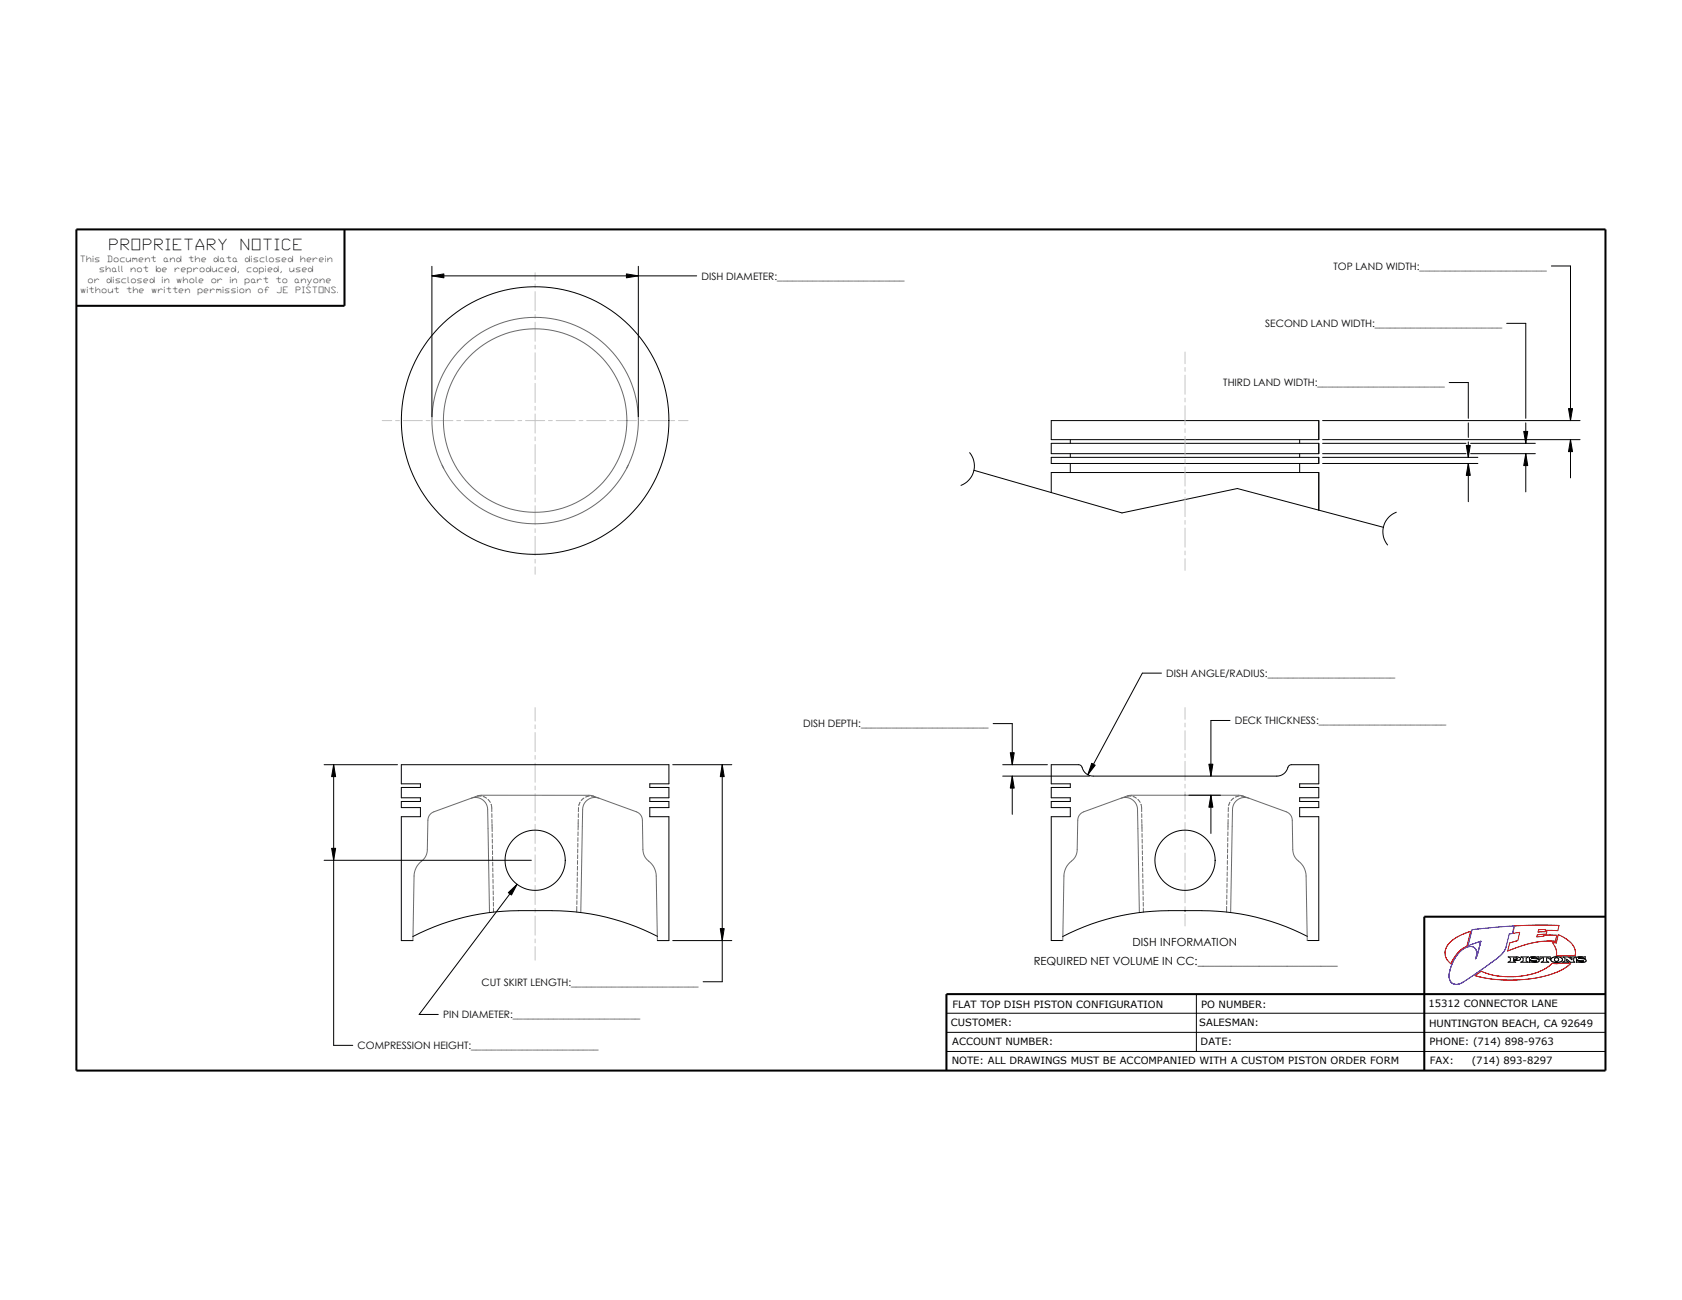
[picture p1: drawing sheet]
<svg xmlns="http://www.w3.org/2000/svg" width="559mm" height="432mm" viewBox="0 0 559 432" stroke-linecap="round" stroke-linejoin="round" font-family="sans-serif">
<g fill="none" stroke="#c4c4c4" stroke-width=".33">
<path d="M177.8 90.6v2.5M177.8 94.3v1.3M177.8 96.9v6.3M177.8 104.5v1.3M177.8 107v6.4M177.8 114.6v1.3M177.8 117.2v6.3M393.7 116.9v3.9M127 139.7h3.2M131.4 139.7h1.3M134 139.7h6.3M141.6 139.7h1.3"/>
<path d="M144.1 139.7h6.4M151.7 139.7h1.3M154.3 139.7h6.3M161.9 139.7h1.3M164.4 139.7h6.4M172.1 139.7h1.2M174.6 139.7h6.4M177.8 124.8v1.3M177.8 127.3v6.4M177.8 135v1.2M177.8 137.5v6.3M182.2 139.7h1.3"/>
<path d="M184.8 139.7h6.3M192.4 139.7h1.3M194.9 139.7h6.4M202.5 139.7h1.3M205.1 139.7h6.3M212.7 139.7h1.3M215.2 139.7h6.4M222.9 139.7h1.2M225.4 139.7h3.2M393.7 122.1v1.2M393.7 124.6v6.4M393.7 132.2v1.3"/>
<path d="M393.7 134.8v6.3M177.8 145.1v1.3M177.8 147.7v6.3M177.8 155.3v1.2M177.8 157.8v6.4M393.7 142.4v1.3M393.7 144.9v6.4M393.7 152.5v1.3M393.7 155.1v6.3M177.8 165.4v1.3M177.8 168v6.3M177.8 175.6v1.3"/>
<path d="M177.8 178.1v6.4M393.7 162.7v1.3M393.7 165.2v6.4M393.7 172.9v1.2M393.7 175.4v6.4M177.8 185.8v1.2M177.8 188.3v2.5M393.7 183v1.3M393.7 185.6v3.8M177.8 235v4.5M393.7 235v3.9M177.8 240.8v1.2"/>
<path d="M177.8 243.3v6.4M177.8 250.9v1.3M177.8 253.5v6.3M393.7 240.2v1.2M393.7 242.7v6.4M393.7 250.3v1.3M393.7 252.9v6.3M177.8 261.1v1.3M177.8 263.6v6.4M177.8 271.3v1.2M177.8 273.8v6.3M393.7 260.5v1.3"/>
<path d="M393.7 263v6.4M393.7 270.7v1.2M393.7 273.2v6.3M177.8 281.4v1.3M177.8 284v6.3M177.8 291.6v1.2M177.8 294.1v6.4M393.7 280.8v1.3M393.7 283.4v6.3M393.7 291v1.2M393.7 293.5v6.4M177.8 301.7v1.3"/>
<path d="M177.8 304.3v6.3M177.8 311.9v1.3M177.8 314.4v4.5M393.7 301.1v1.3M393.7 303.7v3.9"/>
</g>
<g fill="none" stroke="#000" stroke-width=".33">
<path d="M143.5 91.6l4-.6v1.3zM143.5 88.5v49.9M143.5 91.6h88M208.1 91l4 .6-4 .7zM212.1 88.5v49.9M515.4 88.4h6.4v51.3M500.5 107.4h6.4v31.5M349.2 139.7h88.9v6.3h-88.9zM439.4 139.7h85.5M481.5 127.1h6.3v11.8M521.1 135.7h1.3l-.6 4zM322.1 150.3a6.9 6.9 0 0 1-2.8 10.9"/>
<path d="M323.6 156.2l49.1 14.2 38.4-8.1 48.5 12.9M349.2 151.9h88.9v2h-88.9zM349.2 147.3h88.9v3.4h-88.9zM355.6 146v1.3M355.6 150.7v1.2M355.6 153.9v3.1M431.8 146v1.3M431.8 150.7v1.2M431.8 153.9v3.1M439.4 151.9h51.6M439.4 153.9h51.6M439.4 150.7h47.6"/>
<path d="M439.4 147.3h47.6M439.4 146h85.5M487.1 148h1.4l-.7 3.9zM487.8 153.9l.7 4h-1.4zM487.8 140.5v4.8M487.8 146.8v5.1M487.8 153.9v12.7M488.6 150.7h21.5M488.6 147.3h21.5M506.2 143.3h1.4l-.7 4zM506.9 150.7l.7 3.9h-1.4zM506.9 140.5v4.8"/>
<path d="M506.9 146.8v.5M506.9 150.7v12.7M521.8 146l.6 4h-1.3zM521.8 146v12.7M349.2 163.6v-6.6h88.9v12.4M463.9 170.1a6.9 6.9 0 0 0-2.9 10.9M385.9 223.6h-6.4l-18.1 33.7M408.6 239.3h-6.3v18.5M107.7 254h24.4M110.8 254l.7 4h-1.3zM110.8 254v93.2h6.4M223.5 254h19.6"/>
<path d="M239.9 254l.7 4h-1.3zM239.9 254v72.1h-6.3M329.9 240.3h6.4v13.7M333.1 254h14.9M333.1 257.8h28.8M335.6 250h1.4l-.7 4zM336.3 257.8l.7 4h-1.4zM336.3 257.8v12.7M362.7 253.5l1.2 .7-2.5 3.1zM401.6 253.8h1.3l-.6 4zM395 264.1h10.5M402.3 264.1l.6 4h-1.3z"/>
<path d="M402.3 264.1v12.7M107.7 285.8h68.8M110.2 281.8h1.3l-.7 4zM168.9 296.5l2.9-2.8-1.9 3.6zM171.8 293.7l-32.5 43.3h6.3M137.2 312.4h-3.9v-41.1h6.4v-3.1h-6.4v-2h6.4v-1.2h-6.4v-3.4h6.4v-1.2h-6.4v-6.4h88.9v6.4h-6.3v1.2h6.3v3.4h-6.3v1.2h6.3v2h-6.3v3.1h6.3v41.1h-3.8M218.4 311a76.5 76.5 0 0 0-35-8.5 147 147 0 0 0-18.9 .4 77.1 77.1 0 0 0-27.4 8.2M223.5 312.4h19.6M239.3 308.4h1.3l-.7 4zM353.1 312.4h-3.9v-41.1h6.4v-3.1h-6.4v-2h6.4v-1.2h-6.4v-3.4h6.4v-1.2h-6.4v-6.4h9.1a1.23 1.23 0 0 1 1.2 .9 3.8 3.8 0 0 0 3.7 2.9h61a4.2 4.2 0 0 0 4-3.4l.7-.4h9.2v6.4h-6.3v1.2h6.3v3.4h-6.3v1.2h6.3v2h-6.3v3.1h6.3v41.1h-3.8M393.6 302.4l.2 .2M393.7 302.4v.2"/>
<path d="M393.8 302.4l-.2 .2M434.3 311a76.2 76.2 0 0 0-35-8.5 143.7 143.7 0 0 0-18.9 .4 77.1 77.1 0 0 0-27.4 8.2M501.1 317.8l3.2 .1 .6 .2 .3 .4-.6 .5h-1.8l.8 .6h-2.6l.8-.4v-.9zM502.8 318.2h1l.3 .2-.3 .3h-1zM505.3 317.8h2.5l-.8 .5v.9l.7 .4h-2.5l.8-.4v-.9zM508.8 318.2v.1M508.8 318.2l1-.1 1.2 .4v-.7l-.5 .1a1.85 1.85 0 0 0-2.4 .5 3 3 0 0 0 2.4 .8M508.8 318.2h.1M508.8 318.3h.1M508.9 318.3l2 .2 .5 .6a2.29 2.29 0 0 1-2.7 .4l-.6 .2 .1-.9 .8 .5h1.5M510.5 319.2v.1M511.6 317.8h3.4l.1 .9-.8-.5h-.5v1l.7 .4h-2.5l.8-.4v-1h-.5l-.8 .5z"/>
<path d="M515.5 318.2l1.3-.4a1.71 1.71 0 0 1 2.2 1.2 2.81 2.81 0 0 1-3.8-.1zM519.2 317.8h1.8l1.2 1v-.5l-.7-.5h2.1l-.8 .5v.9l.4 .4h-1.5l-1.2-1v.6l.7 .4h-2l.7-.4v-.9zM523.7 318.1l.8-.3h2.1v.7l-.6-.3a1.23 1.23 0 0 0-1.6 .1h.2a2.91 2.91 0 0 1 2.4 .8 2.32 2.32 0 0 1-2.7 .4l-.6 .2 .1-.9 1.1 .5 1.2-.1-.3-.1a2.1 2.1 0 0 1-2.1-.7zM524.4 318.2h.1M314.4 336.6h219M397.5 330.2v19.1M314.4 349.3h219M314.4 342.9h219"/>
<circle cx="177.8" cy="139.7" r="44.4"/>
<circle cx="177.8" cy="285.7" r="10"/>
<circle cx="393.7" cy="285.7" r="10"/>
<circle cx="517.1" cy="318.7" r=".67"/>
</g>
<g fill="none" stroke="#6a6a6a" stroke-width=".33">
<path d="M146.9 154.5a34.3 34.3 0 0 0 30.9 19.5 34.3 34.3 0 0 0 30.9-19.5M147.4 155.6a34.3 34.3 0 0 1 30.4-50.2 34.3 34.3 0 0 1 30.4 50.2M156.6 265.1a4 4 0 0 1 5.4 3.8l.6 34.2M158 264.6h-.1M159.9 264.4l-1.3 .1M160.5 264.6l1.1 .5M162.1 265.5l.8 1M163.2 267.1l.2 2.5M163.4 270.3v1.2M163.4 272.2v1.2M163.5 273.7v2.5M163.5 276.9v1.2"/>
<path d="M163.6 278.8v1.2M192 278.2v1.3M192 276.3v1.3M192.1 272.2l-.1 3.5M192.2 270.3l-.1 1.2M192.2 268.3v1.3M192.7 266.4l-.4 1.2M194 265.1l-.9 .8M195.8 264.4l-1.3 .4M196.4 264.4l1.3 .2M199 265.1a4 4 0 0 0-5.4 3.8l-.6 34.2M372.5 265.1a4 4 0 0 1 5.4 3.8l.6 34.2"/>
<path d="M373.9 264.6h-.1M375.8 264.4l-1.3 .1M376.4 264.6l1.1 .5M378 265.5l.8 1M379.1 267.1l.2 2.5M379.3 270.3v1.2M379.3 272.2v1.2M379.4 273.7v2.5M379.4 276.9v1.2M379.5 278.8v1.2M393.6 264.1l.2 .1M393.7 264.1v.1"/>
<path d="M393.8 264.1l-.2 .1M407.9 278.2v1.3M407.9 276.3v1.3M408 272.2l-.1 3.5M408 270.3v1.2M408.1 268.3l-.1 1.3M408.6 266.4l-.4 1.2M409.9 265.1l-.9 .8M411.7 264.4l-1.3 .4M412.3 264.4l1.3 .2M414.9 265.1a4 4 0 0 0-5.4 3.8l-.6 34.2M140.1 286a4.7 4.7 0 0 0 1.9-3.8l.2-9.7a3 3 0 0 1 1.9-2.9l14.6-5.3 1.3-.2 36 .1 15.4 5.4a3 3 0 0 1 2 2.9l.2 9.7a5.2 5.2 0 0 0 2.4 4.3l1.3 1.7 .7 2.1 .4 22.1"/>
<path d="M140.1 286a6.3 6.3 0 0 0-2.5 5l-.4 21.4M163.6 280.7v1.2M163.6 282.6v1.2M163.6 284.5l.1 1.3M163.7 286.4v1.3M163.7 288.3v1.3M163.7 290.2l.1 1.3M163.8 292.1v1.3M163.8 294v1.3M163.9 295.9v1.3M163.9 297.8v1.3M163.9 299.7v1.3"/>
<path d="M191.7 299.2l-.1 1.2M191.7 297.3v1.2M191.7 295.4v1.2M191.7 293.5v1.2M191.8 291.6v1.2M191.8 289.6v1.3M191.9 287.7l-.1 1.3M191.9 285.8v1.3M191.9 283.9v1.3M191.9 282v1.3M192 280.1v1.3M379.5 280.7v1.2"/>
<path d="M379.5 282.6v1.2M379.5 284.5l.1 1.3M379.6 286.4v1.3M379.6 288.3v1.3M379.6 290.2l.1 1.3M379.7 292.1v1.3M379.7 294v1.3M379.7 295.9l.1 1.3M379.8 297.8v1.3M379.8 299.7v1.3M407.6 299.2l-.1 1.2M407.6 297.3v1.2"/>
<path d="M407.6 295.4v1.2M407.6 293.5v1.2M407.7 291.6v1.2M407.7 289.6v1.3M407.8 287.7l-.1 1.3M407.8 285.8v1.3M407.8 283.9v1.3M407.8 282v1.3M407.9 280.1v1.3M163.9 301.6l.1 1.3M164 302.9h.1M191.6 301.1v1.9"/>
<path d="M353.1 312.4l.4-21.4a7.2 7.2 0 0 1 3.3-5.7l.6-1 .4-1.6 .3-10.2a3 3 0 0 1 1.9-2.9l14.6-5.3 1.3-.2 36 .1 15.4 5.4a3 3 0 0 1 2 2.9l.2 9.7a5.2 5.2 0 0 0 2.4 4.3l1.3 1.7 .7 2.1 .4 22.1M379.8 301.6l.1 1.3M407.5 301.1v1.9"/>
<circle cx="177.8" cy="139.7" r="30.5"/>
</g>
<path d="M25.4 76.2h508v279.4h-508zM114.4 76.2v25.4h-89M533.4 304.5h-60.2v51.1M533.4 330.2h-219v25.4" fill="none" stroke="#000" stroke-width=".68" stroke-linecap="butt"/>
<path d="M481.7 313.1l3.1-2.2 3.8-1.5-1.3 4.9-.9 .4a11 11 0 0 0-4.3 5.5 4.4 4.4 0 0 1-2-4.4l.5-1.3zM503.1 307.6l7.2-.3 7.6 .1-.4 1.7-4.1-.1v-.3l-2.2 .1-.2 .8 2.9-.2-.2 .9-3 .2-.1 .7 .8-.1a1.2 1.2 0 0 0 1.6-.5l4.2 .1-.5 2-3.5-.1-3.3 .4-3.9 1-5.1 1.9 .6-2.7 2.8-.8 .6-2.7-2.3 .3zM517.7 310.4l1.2 .6a6.4 6.4 0 0 1 4.4 6.1v.3l-1.9 .2-2.6-.2-.1 .3-1.7-.4a4 4 0 0 0-.5-3l-.8-1.3 1.3 .2zM490 324.1l2.2-1.5 2.5 1 3 .6 3.1 .2 4.3-.1 3.1-.6 2.8-.8 2.1-1 1.8-1.2a1.67 1.67 0 0 1 2-.6l1.8-.2 2.5 .1 .2-.2 .4 .2-2.3 1.8-3.3 1.5-3.9 1.1-4 .7-4.3 .4h-5.2l-5-.5z" fill="none" stroke="#f00" stroke-width=".33"/>
<g fill="none" stroke="#0000e1" stroke-width=".33">
<path d="M487.9 314.5a10.4 10.4 0 0 0-6.1 7.3M487.9 314.5h.1M487.9 314.5a1.99 1.99 0 0 1 2.7 1.8l-.4 2.2M489.1 308.8l13.9-1.2-.5 2.4-1.1 .3-1.1 4.3M489.1 308.8l-1.4 5.3 4.3-1.5M490.2 318.5h.1M492 312.6l-1.1 4.4-.7 1.5M492 312.6l-1 3.9M492 312.6l-1 .4M500.3 314.6a14 14 0 0 1-5.7 5.8l-8.7 5.9-1.7 .7a2.28 2.28 0 0 1-2.7-1.9l-.1-1.3 .4-1.8M500.3 314.6h.1M481.5 323.5v.1"/>
<path d="M481.6 322.7v.1M481.8 322h.1M481.8 321.9v.1M481.8 321.8v.1M485.7 326.5h-.1"/>
</g>
<g fill="#000">
<path d="M143.5 91.6l4-.6v1.3zM208.1 91l4 .6-4 .7zM521.1 135.7h1.3l-.6 4zM487.1 148h1.4l-.7 3.9zM487.8 153.9l.7 4h-1.4zM506.2 143.3h1.4l-.7 4zM506.9 150.7l.7 3.9h-1.4zM521.8 146l.6 4h-1.3zM110.8 254l.7 4h-1.3zM239.9 254l.7 4h-1.3zM335.6 250h1.4l-.7 4zM336.3 257.8l.7 4h-1.4z"/>
<path d="M362.7 253.5l1.2 .7-2.5 3.1zM401.6 253.8h1.3l-.6 4zM402.3 264.1l.6 4h-1.3zM110.2 281.8h1.3l-.7 4zM168.9 296.5l2.9-2.8-1.9 3.6zM239.3 308.4h1.3l-.7 4z"/>
</g>
<g font-size="5">
<text x="36.5" y="83.2">PROPRIETARY</text>
<text x="80.2" y="83.2">NOTICE</text>
</g>
<g font-size="3.7">
<text x="376.2" y="314.1">DISH INFORMATION</text>
<text x="343.4" y="320.7">REQUIRED NET VOLUME IN CC:_________________________</text>
</g>
<g font-size="3.4">
<text x="443" y="89.6">TOP LAND WIDTH:_________________________</text>
<text x="233" y="92.9">DISH DIAMETER:_________________________</text>
<text x="420.3" y="108.7">SECOND LAND WIDTH:_________________________</text>
<text x="406.4" y="128.4">THIRD LAND WIDTH:_________________________</text>
<text x="387.5" y="224.9">DISH ANGLE/RADIUS:_________________________</text>
<text x="266.8" y="241.6">DISH DEPTH:_________________________</text>
<text x="410.2" y="240.6">DECK THICKNESS:_________________________</text>
<text x="160" y="327.4">CUT SKIRT LENGTH:_________________________</text>
<text x="147.2" y="338.2">PIN DIAMETER:_________________________</text>
<text x="118.8" y="348.5">COMPRESSION HEIGHT:_________________________</text>
</g>
<g font-size="3.3">
<text x="316.5" y="334.8">FLAT TOP DISH PISTON CONFIGURATION</text>
<text x="399" y="334.8">PO NUMBER:</text>
<text x="474.6" y="334.6">15312 CONNECTOR LANE</text>
<text x="315.9" y="340.8">CUSTOMER:</text>
<text x="398.4" y="340.8">SALESMAN:</text>
<text x="474.8" y="341">HUNTINGTON BEACH, CA 92649</text>
<text x="316.3" y="347.2">ACCOUNT NUMBER:</text>
<text x="398.9" y="347.2">DATE:</text>
<text x="475" y="347.2">PHONE: (714) 898-9763</text>
<text x="316.2" y="353.4">NOTE: ALL DRAWINGS MUST BE ACCOMPANIED WITH A CUSTOM PISTON ORDER FORM</text>
<text x="475.1" y="353.4">FAX:</text>
<text x="488.9" y="353.4">(714) 893-8297</text>
</g>
<g font-size="2.8">
<text x="26.8" y="87">This</text>
<text x="35.8" y="87">Document</text>
<text x="54.5" y="87">and</text>
<text x="62.9" y="87">the</text>
<text x="71.2" y="87">data</text>
<text x="81.6" y="87">disclosed</text>
<text x="99.9" y="87">herein</text>
<text x="29.4" y="93.9">or</text>
<text x="33.2" y="90.4">shall</text>
<text x="35.6" y="93.9">disclosed</text>
<text x="43.6" y="90.4">not</text>
<text x="51.9" y="90.4">be</text>
<text x="54" y="93.9">in</text>
<text x="58.2" y="90.4">reproduced,</text>
<text x="58.9" y="93.9">whole</text>
<text x="70.3" y="93.9">or</text>
<text x="76.6" y="93.9">in</text>
<text x="81.4" y="93.9">part</text>
<text x="82.1" y="90.4">copied,</text>
<text x="91.8" y="93.9">to</text>
<text x="96.3" y="90.4">used</text>
<text x="98.1" y="93.9">anyone</text>
<text x="27" y="97.3">without</text>
<text x="42.2" y="97.3">the</text>
<text x="50.5" y="97.3">written</text>
<text x="65.8" y="97.3">permission</text>
<text x="85.9" y="97.3">of</text>
<text x="92.1" y="97.3">JE</text>
<text x="98.4" y="97.3">PISTONS.</text>
</g>
</svg>
